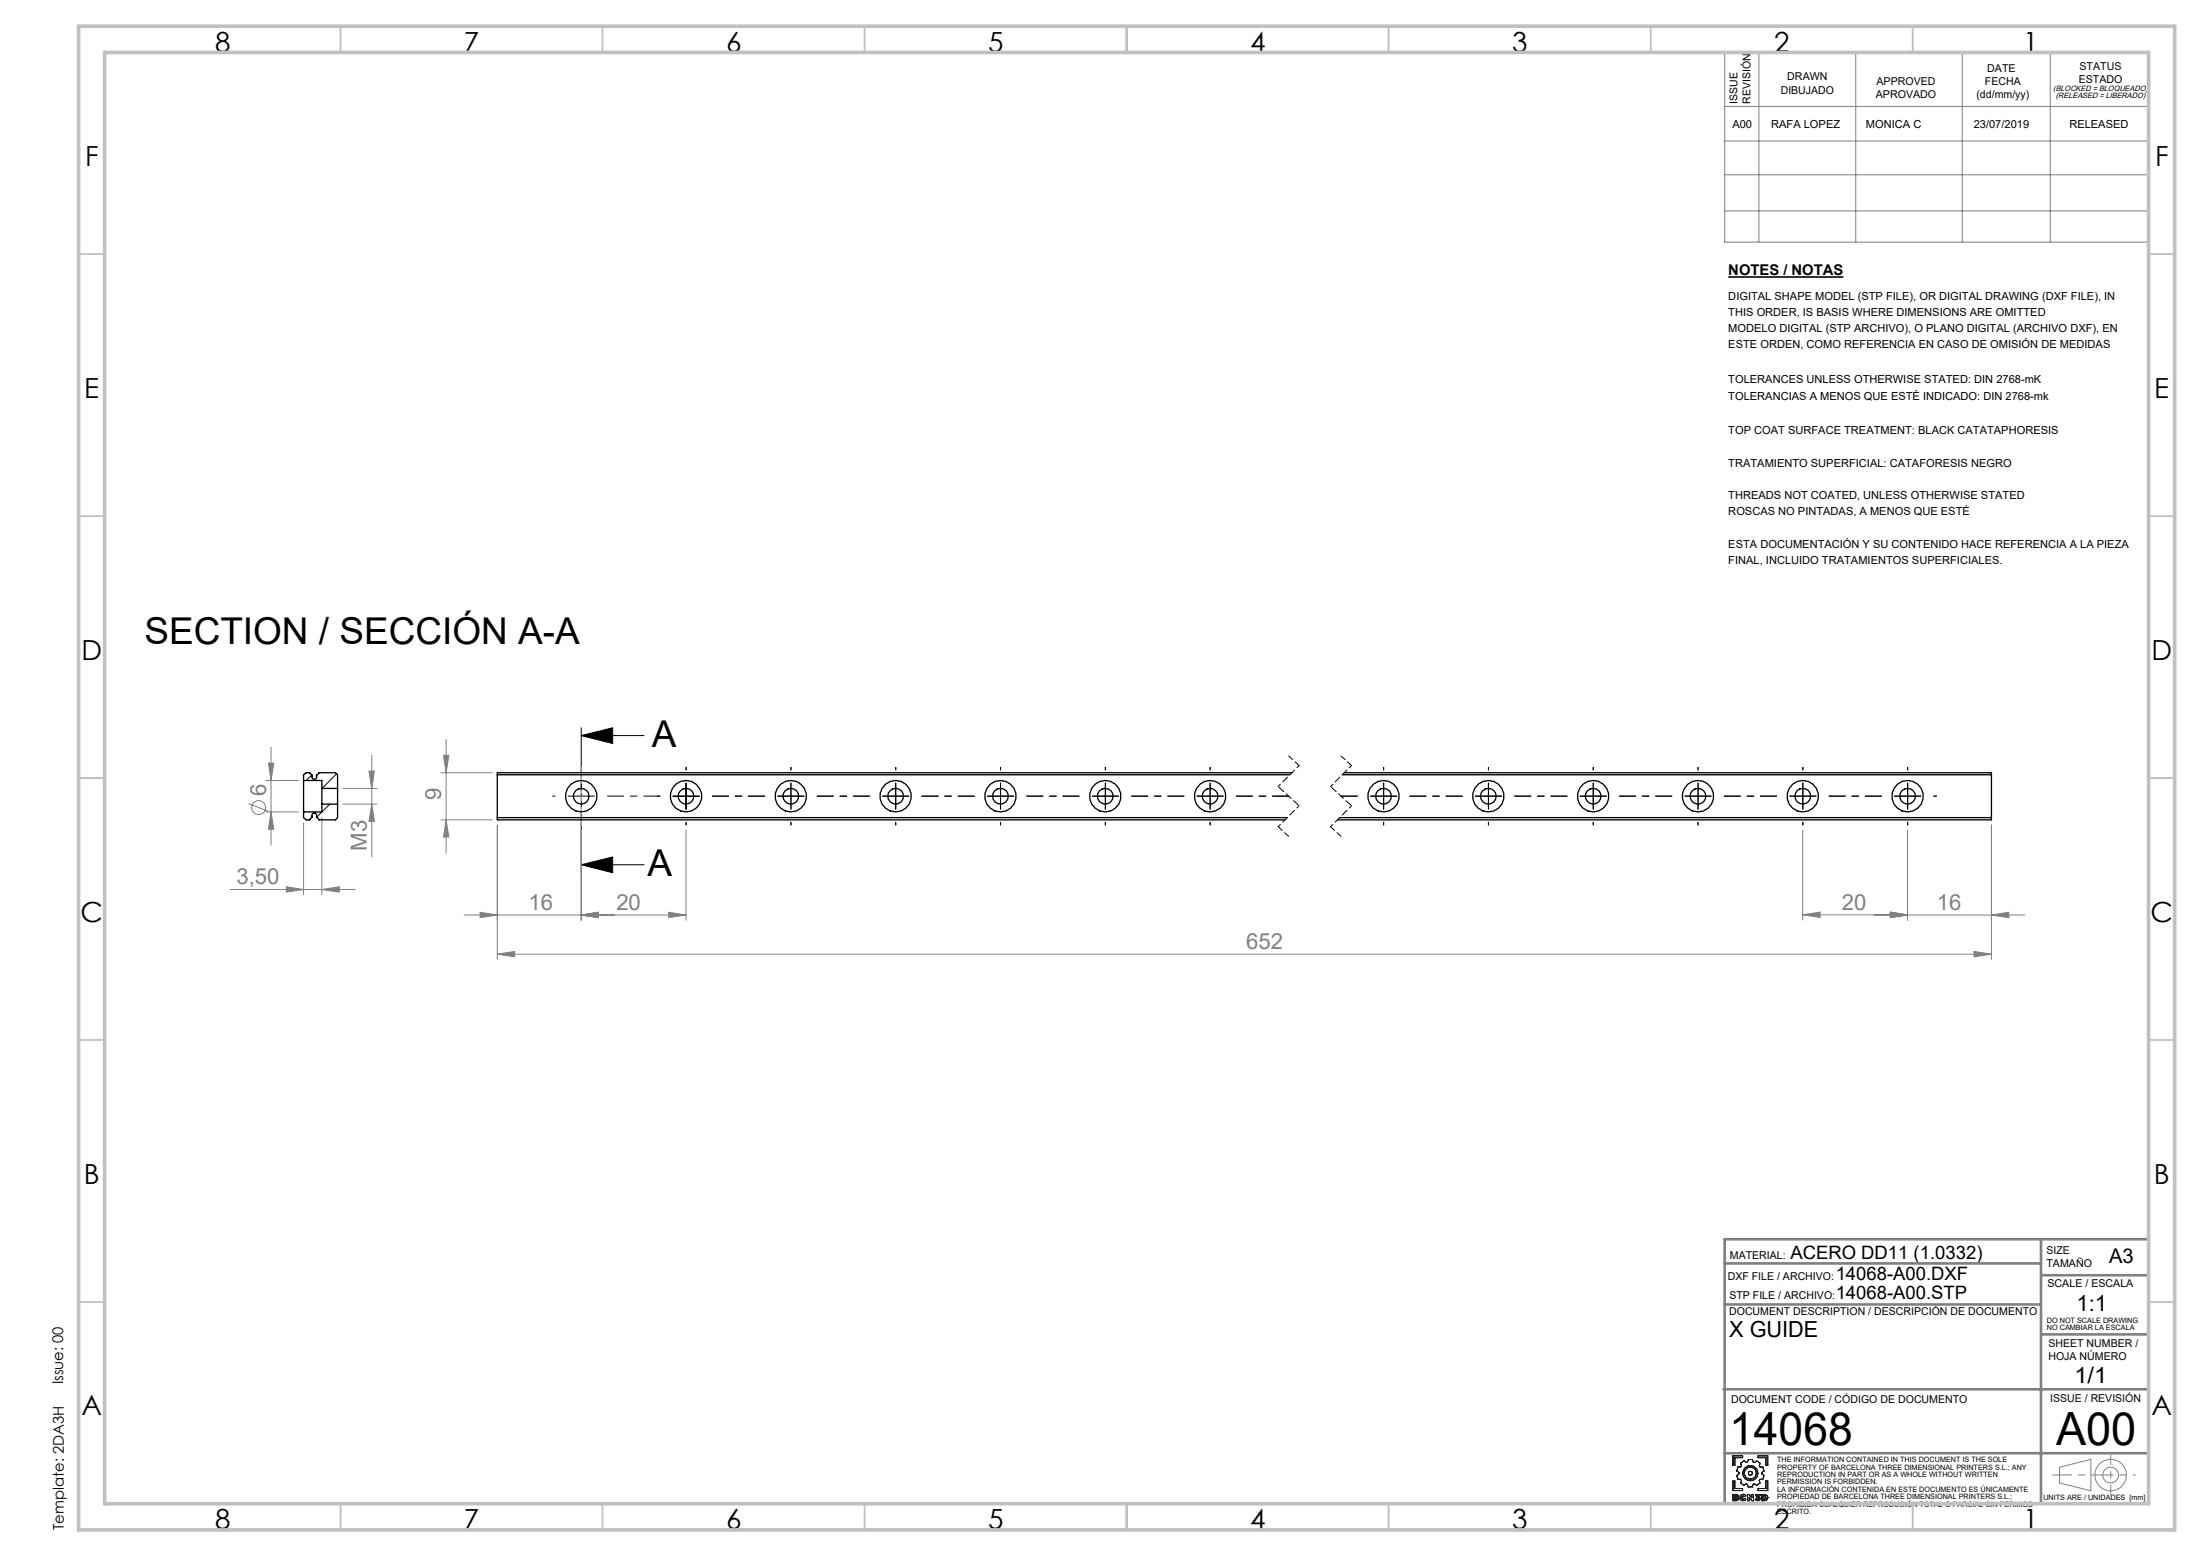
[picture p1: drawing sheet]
<svg xmlns="http://www.w3.org/2000/svg" width="420mm" height="297mm" viewBox="0 0 420 297" stroke-linecap="round" stroke-linejoin="round" font-family="sans-serif">
<path d="M329.8 52.9h22" fill="none" stroke="#000" stroke-width=".32"/>
<g fill="none" stroke="#808080" stroke-width=".19">
<path d="M329.1 10h80.9v36.2h-80.9zM335.6 10v36.2M354.1 10v36.2M374.4 10v36.2M391.2 10v36.2M329.1 20.3h80.9M329.1 26.9h80.9M329.1 33.4h80.9M329.1 40.2h80.9M47.4 153.4l3.9 1.5M50.7 149h6.2M50.7 155h6.2"/>
<path d="M51.2 145.7h1l-.5 3.3zM51.7 142.6v18.7M51.7 155l.5 3.3h-1zM57.9 157.1v13.7M61.4 156v14.8M65.4 150.5h6.5M65.4 153.5h6.5M70.4 147.2h1l-.5 3.3zM70.9 144.1v19.4M70.9 153.5l.5 3.3h-1zM84.1 147.5h9.8M84.1 156.5h9.8"/>
<path d="M84.6 144.2h1.1l-.6 3.3zM85.1 156.5l.6 3.3h-1.1zM85.1 141.1v21.7M94.9 157.5v25.6M110.9 158.5v17.1M130.9 158.5v17.1M344 158.5v17.1M364 158.5v17.1M380 157.5v25.6M43.9 169.8h23.9M54.6 169.3l3.3 .5-3.3 .5zM61.4 169.8l3.3-.5v1z"/>
<path d="M88.5 174.7h42.4M91.6 174.1l3.3 .6-3.3 .5zM110.9 174.7l3.3-.6v1.1zM127.6 174.1l3.3 .6-3.3 .5zM344 174.6l3.3-.5v1zM344 174.6h20M357.6 174.7h28.8M360.7 174.1l3.3 .6-3.3 .5zM360.7 174.1l3.3 .5-3.3 .5zM380 174.7l3.3-.6v1.1zM94.9 182.1l3.3-.5v1zM94.9 182.1h285.1"/>
<path d="M376.7 181.6l3.3 .5-3.3 .5zM393 280.1l6-1.6v6l-6-1.4z"/>
<circle cx="49.4" cy="154.2" r="1.34"/>
<circle cx="402.7" cy="281.6" r="3"/>
<circle cx="402.8" cy="281.5" r="1.49"/>
</g>
<path d="M110.9 138.9v12M110.9 140.4l6-1.5v3zM110.9 140.4h12M110.9 154.6v12M128.4 152h5M130.9 149.5v5M110.9 165.1l6-1.5v3zM110.9 165.1h12" fill="none" stroke="#000" stroke-width=".19"/>
<g fill="none" stroke="#191924" stroke-width=".19">
<path d="M330.7 277.9h1.8v.3h-1.5v1.5h-.3zM332.1 279.3l.7-.5 .4 .3 .3-.1 .1-.4h.8l.1 .4 .3 .1 .4-.3 .7 .5-.2 .5 .2 .2h.5l.2 .8-.4 .3v.2l.4 .3-.2 .8h-.5l-.2 .2 .1 .5-.6 .4-.4-.3-.3 .1-.1 .5h-.8l-.2-.5-.2-.1-.4 .3-.7-.4 .2-.5-.2-.2h-.5l-.2-.8 .4-.3v-.2l-.4-.3 .2-.8h.5l.2-.2zM335.5 277.9h1.8v1.8h-.3v-1.5h-1.5zM330.7 282.7h.3v1.4h1.5v.4h-1.8zM331 285.5l.4 .1-.4 .1zM331 286l.4 .1-.4 .1zM331.3 285.3l.3 .1 .1 .1M331.3 285.3h.2l.2 .2M331.3 285.3h-.6v1.2l.9-.1 .2-.3M331.4 285.6h.1M331.4 286.1h.1M331.7 285.5l-.2 .3 .3 .3"/>
<path d="M331.7 285.5h.1M331.8 286.1h.1M332 285.9l.2 .3 .4 .3 .6-.3M332 285.9l.1 .3 .2 .2a.69 .69 0 0 0 .9-.2M332 285.9h.1M332.4 285.9l.1 .2 .2 .1 .2-.2M332.4 285.9l.1 .2 .4-.1M332.4 285.9h.1M332.9 285.7l-.2-.2-.3 .1v.3M332.9 285.7l-.4-.1-.1 .3M332.9 286l.3 .2M333.2 285.5l-.5-.3-.5 .2-.2 .5"/>
<path d="M333.2 285.5a.67 .67 0 0 0-1.1 0l-.1 .4M333.2 285.5l-.3 .2M333.5 285.3h.3l.5 .6v-.6h.3v1.2h-.3l-.5-.7v.7h-.3zM335.1 286l.3 .2 .2-.1-.2 .1zM335.1 286l-.2 .2M335.5 284.1h1.5v-1.4h.3v1.8h-1.8zM335.6 286.1l-.4-.2v-.2l.3-.2h-.5v-.2h.8v.2l-.2 .2 .3 .4M335.6 286.1h.1M335.9 286.1l-.2 .3-.3 .1-.5-.3M335.9 286.1l-.2 .3-.4 .1-.4-.3M335.9 286.1h.1M336.2 285.3h.5l.5 .2 .2 .4-.3 .4-.9 .2z"/>
<path d="M336.6 285.5l.3 .1v.5h-.3zM337 285.9h.1M337.4 285.9h.1"/>
<circle cx="334" cy="281.2" r=".39"/>
<circle cx="334" cy="281.2" r="1.45"/>
<circle cx="334" cy="281.2" r="1.14"/>
</g>
<g fill="none" stroke="#000" stroke-width=".19" stroke-dasharray="15.2 1.3 1.3 1.3">
<path d="M105.9 152h-.5M110.9 152v-2.5M110.9 152h-2.5M110.9 152v2.5M110.9 152h2.5M110.9 147v-.5M110.9 157v.5M125.9 152h-.5M130.9 147v-.5M130.9 157v.5M150.9 152v-2.5M150.9 152h-2.5"/>
<path d="M150.9 152v2.5M150.9 152h2.5M150.9 147v-.5M150.9 157v.5M170.9 152v-2.5M170.9 152h-2.5M170.9 152v2.5M170.9 152h2.5M170.9 147v-.5M170.9 157v.5M190.9 152v-2.5M190.9 152h-2.5"/>
<path d="M190.9 152v2.5M190.9 152h2.5M190.9 147v-.5M190.9 157v.5M210.9 152v-2.5M210.9 152h-2.5M210.9 152v2.5M210.9 152h2.5M210.9 147v-.5M210.9 157v.5M230.9 152v-2.5M230.9 152h-2.5"/>
<path d="M230.9 152v2.5M230.9 152h2.5M230.9 147v-.5M230.9 157v.5M255.9 152h3.1M264 152v-2.5M264 152h-2.5M264 152v2.5M264 152h2.5M264 147v-.5M264 157v.5M284 152v-2.5"/>
<path d="M284 152h-2.5M284 152v2.5M284 152h2.5M284 147v-.5M284 157v.5M304 152v-2.5M304 152h-2.5M304 152v2.5M304 152h2.5M304 147v-.5M304 157v.5M324 152v-2.5"/>
<path d="M324 152h-2.5M324 152v2.5M324 152h2.5M324 147v-.5M324 157v.5M344 152v-2.5M344 152h-2.5M344 152v2.5M344 152h2.5M344 147v-.5M344 157v.5M364 152v-2.5"/>
<path d="M364 152h-2.5M364 152v2.5M364 152h2.5M364 147v-.5M364 157v.5M369 152h.5"/>
</g>
<path d="M115.9 152h10M135.9 152h10M155.9 152h10M175.9 152h10M195.9 152h10M215.9 152h10M269 152h10M289 152h10M309 152h10M329 152h10M349 152h10" fill="none" stroke="#000" stroke-width=".19" stroke-dasharray="15.2 1.3 1.3 1.3" stroke-dashoffset="12.1"/>
<path d="M235.9 152h10" fill="none" stroke="#000" stroke-width=".19" stroke-dasharray="15.2 1.3 1.3 1.3" stroke-dashoffset="12.2"/>
<path d="M243.9 157.8l2 1.8M245.9 144.3l2 1.8M253.9 157.8l2 1.8M255.9 144.3l2 1.8" fill="none" stroke="#000" stroke-width=".19" stroke-dasharray="1.3 .6" stroke-dashoffset=".2"/>
<path d="M247.9 146.1l-4 4M247.9 153.8l-4 4M257.9 146.1l-4 4M257.9 153.8l-4 4" fill="none" stroke="#000" stroke-width=".19" stroke-dasharray="1.3 .6" stroke-dashoffset=".7"/>
<path d="M243.9 150.1l4 3.7M253.9 150.1l4 3.7" fill="none" stroke="#000" stroke-width=".19" stroke-dasharray="1.3 .6" stroke-dashoffset="-.2"/>
<path d="M391.7 281.5h11.1" fill="none" stroke="#808080" stroke-width=".19" stroke-dasharray="15.2 1.3 1.3 1.3" stroke-dashoffset="11.6"/>
<path d="M402.8 281.5h4.7" fill="none" stroke="#808080" stroke-width=".19" stroke-dasharray="15.2 1.3 1.3 1.3" stroke-dashoffset="14.8"/>
<path d="M402.8 277.8v7.4" fill="none" stroke="#808080" stroke-width=".19" stroke-dasharray="15.2 1.3 1.3 1.3" stroke-dashoffset="13.4"/>
<path d="M329.1 236.5h80.9v50.5h-80.9zM389.5 236.5v50.5M329.1 249h60.4M329.1 241.2h60.4M389.5 243.4h20.5M389.5 254.7h20.5M328.9 265.2h81.1M329.1 277.4h80.9" fill="none" stroke="#808080" stroke-width=".5"/>
<g fill="none" stroke="#c0c0c0" stroke-width=".35">
<path d="M65 5v5M115 5v5M165 5v5M215 5v5M265 5v5M315 5v5M365 5v5M15 48.5h5M410 48.5h5M15 98.5h5M410 98.5h5M15 148.5h5"/>
<path d="M410 148.5h5M15 198.5h5M410 198.5h5M15 248.5h5M410 248.5h5M65 287v5M115 287v5M165 287v5M215 287v5M265 287v5M315 287v5M365 287v5"/>
</g>
<path d="M15 5h400v287h-400zM20 10h390v277h-390z" fill="none" stroke="#c0c0c0" stroke-width=".7"/>
<path d="M110.9 151.4v-5" fill="none" stroke="#c0c0c0" stroke-width=".19" stroke-dasharray="15.2 1.3 1.3 1.3" stroke-dashoffset="14.6"/>
<path d="M110.9 152v5.5" fill="none" stroke="#c0c0c0" stroke-width=".19" stroke-dasharray="15.2 1.3 1.3 1.3" stroke-dashoffset="14.4"/>
<path d="M110.9 140.4l6-1.5v3zM110.9 165.1l6-1.5v3z" fill="#000"/>
<g fill="#808080">
<path d="M380 174.7l3.3-.6v1.1zM360.7 174.1l3.3 .6-3.3 .5zM360.7 174.1l3.3 .5-3.3 .5zM344 174.6l3.3-.5v1z"/>
<path d="M54.6 169.3l3.3 .5-3.3 .5zM61.4 169.8l3.3-.5v1z"/>
<path d="M91.6 174.1l3.3 .6-3.3 .5zM110.9 174.7l3.3-.6v1.1zM110.9 174.7l3.3-.6v1.1zM127.6 174.1l3.3 .6-3.3 .5z"/>
<path d="M94.9 182.1l3.3-.5v1zM376.7 181.6l3.3 .5-3.3 .5z"/>
<path d="M51.2 145.7h1l-.5 3.3zM51.7 155l.5 3.3h-1zM70.4 147.2h1l-.5 3.3zM70.9 153.5l.5 3.3h-1z"/>
<path d="M84.6 144.2h1.1l-.6 3.3zM85.1 156.5l.6 3.3h-1.1z"/>
</g>
<g fill="none" stroke="#000" stroke-width=".25">
<path d="M57.9 149v6M57.9 149v-1.1l.5-.4 .7 .1a.73 .73 0 0 1 .4 .9 .49 .49 0 0 0 .7 .2 .49 .49 0 0 0 .2-.7l.5-.5h3.1l.4 .4v2.6M57.9 149h3.5v1.5M61.4 150.5v3M61.4 153.5v1.5h-3.5M61.4 150.5h3M61.4 153.5h3M64.4 150.5v3M64.4 153.5v2.6l-.4 .4-3.2-.1a.88 .88 0 0 1-.4-1 .49 .49 0 0 0-.7-.1 .49 .49 0 0 0-.2 .7l-.4 .5h-.7l-.5-.4v-1.1M94.9 147.9h151.2M94.9 156.1h150.7M246.6 147.5h-151.7v9h150.3"/>
<path d="M255.6 156.1h124.4M256.2 147.9h123.8M256.5 147.5h123.5v9h-124.8"/>
<circle cx="110.9" cy="152" r="1.49"/>
<circle cx="110.9" cy="152" r="3"/>
<circle cx="130.9" cy="152" r="1.5"/>
<circle cx="130.9" cy="152" r="3"/>
<circle cx="150.9" cy="152" r="2.99"/>
<circle cx="150.9" cy="152" r="1.5"/>
<circle cx="170.9" cy="152" r="2.99"/>
<circle cx="170.9" cy="152" r="1.5"/>
<circle cx="190.9" cy="152" r="3"/>
<circle cx="190.9" cy="152" r="1.5"/>
<circle cx="210.9" cy="152" r="3"/>
<circle cx="210.9" cy="152" r="1.5"/>
<circle cx="230.9" cy="152" r="3"/>
<circle cx="230.9" cy="152" r="1.5"/>
<circle cx="264" cy="152" r="2.99"/>
<circle cx="264" cy="152" r="1.5"/>
<circle cx="284" cy="152" r="2.99"/>
<circle cx="284" cy="152" r="1.5"/>
<circle cx="304" cy="152" r="2.99"/>
<circle cx="304" cy="152" r="1.5"/>
<circle cx="324" cy="152" r="3"/>
<circle cx="324" cy="152" r="1.5"/>
<circle cx="344" cy="152" r="3"/>
<circle cx="344" cy="152" r="1.5"/>
<circle cx="364" cy="152" r="3"/>
<circle cx="364" cy="152" r="1.5"/>
</g>
<path d="M59.5 147.9l-1 1.1M62.9 153.5l-2.5 2.5M64.2 147.7l-2.7 2.8" fill="none" stroke="#000" stroke-width=".19"/>
<g font-size="8.7">
<text x="330" y="275.9">14068</text>
<text x="392.3" y="275.9">A00</text>
</g>
<g font-size="7.1">
<text x="27.5" y="122.9">SECTION / SECCIÓN A-A</text>
<text x="124.4" y="142.6">A</text>
<text x="123.6" y="167.1">A</text>
</g>
<g font-size="5.3">
<text x="41" y="9.9">8</text>
<text x="88.5" y="9.9">7</text>
<text x="138.5" y="9.9">6</text>
<text x="188.5" y="9.9">5</text>
<text x="238.5" y="9.9">4</text>
<text x="288.5" y="9.9">3</text>
<text x="338.5" y="9.9">2</text>
<text x="386" y="9.9">1</text>
<text x="16.2" y="31.7">F</text>
<text x="411.2" y="31.7">F</text>
<text x="16.1" y="75.9">E</text>
<text x="411.1" y="75.9">E</text>
<text x="15.5" y="125.9">D</text>
<text x="410.5" y="125.9">D</text>
<text x="15.4" y="175.9">C</text>
<text x="410.4" y="175.9">C</text>
<text x="16" y="225.9">B</text>
<text x="411" y="225.9">B</text>
<text x="15.5" y="270.2">A</text>
<text x="410.5" y="270.2">A</text>
<text x="41" y="291.9">8</text>
<text x="88.5" y="291.9">7</text>
<text x="138.5" y="291.9">6</text>
<text x="188.5" y="291.9">5</text>
<text x="238.5" y="291.9">4</text>
<text x="288.5" y="291.9">3</text>
<text x="338.5" y="291.9">2</text>
<text x="386" y="291.9">1</text>
</g>
<g font-size="4.2" fill="#808080">
<text x="50.8" y="151.9" transform="rotate(-90 50.8 151.9)">6</text>
<text x="84.2" y="152.8" transform="rotate(-90 84.2 152.8)">9</text>
<text x="70" y="162.4" transform="rotate(-90 70 162.4)">M3</text>
<text x="45.1" y="168.8">3,50</text>
<text x="100.9" y="173.7">16</text>
<text x="117.6" y="173.7">20</text>
<text x="351.4" y="173.6">20</text>
<text x="369.6" y="173.7">16</text>
<text x="237.8" y="181.2">652</text>
</g>
<g font-size="4.2">
<text x="396.2" y="250.3">1:1</text>
<text x="330" y="255.2">X GUIDE</text>
<text x="395.8" y="264">1/1</text>
</g>
<text font-size="3.9" x="402.5" y="241.1">A3</text>
<g font-size="3.5">
<text x="341.7" y="240.4">ACERO DD11 (1.0332)</text>
<text x="350.3" y="244.3">14068-A00.DXF</text>
<text x="350.3" y="247.9">14068-A00.STP</text>
</g>
<g font-size="2.8">
<text x="329.8" y="52.6">NOTES / NOTAS</text>
<text x="12.1" y="264.2" transform="rotate(-90 12.1 264.2)">Issue: 00</text>
<text x="12.2" y="292" transform="rotate(-90 12.2 292)">Template: 2DA3H</text>
</g>
<g font-size="2.1">
<text x="339.8" y="17.9">DIBUJADO</text>
<text x="341.1" y="15.4">DRAWN</text>
<text x="358.1" y="16.3">APPROVED</text>
<text x="378.8" y="16.3">FECHA</text>
<text x="379.2" y="13.8">DATE</text>
<text x="396.7" y="15.8">ESTADO</text>
<text x="396.8" y="13.3">STATUS</text>
<text x="331.5" y="19.8" transform="rotate(-90 331.5 19.8)">ISSUE</text>
<text x="334" y="19.8" transform="rotate(-90 334 19.8)">REVISIÓN</text>
<text x="357.9" y="18.8">APROVADO</text>
<text x="377.1" y="18.8">(dd/mm/yy)</text>
<text x="330.6" y="24.3">A00</text>
<text x="338" y="24.3">RAFA LOPEZ</text>
<text x="356.1" y="24.3">MONICA C</text>
<text x="376.6" y="24.3">23/07/2019</text>
<text x="394.9" y="24.3">RELEASED</text>
<text x="329.8" y="57.2">DIGITAL SHAPE MODEL (STP FILE), OR DIGITAL DRAWING (DXF FILE), IN</text>
<text x="329.8" y="60.3">THIS ORDER, IS BASIS WHERE DIMENSIONS ARE OMITTED</text>
<text x="329.8" y="63.4">MODELO DIGITAL (STP ARCHIVO), O PLANO DIGITAL (ARCHIVO DXF), EN</text>
<text x="329.8" y="66.5">ESTE ORDEN, COMO REFERENCIA EN CASO DE OMISIÓN DE MEDIDAS</text>
<text x="329.8" y="73.2">TOLERANCES UNLESS OTHERWISE STATED: DIN 2768-mK</text>
<text x="329.8" y="76.3">TOLERANCIAS A MENOS QUE ESTÉ INDICADO: DIN 2768-mk</text>
<text x="329.8" y="82.8">TOP COAT SURFACE TREATMENT: BLACK CATATAPHORESIS</text>
<text x="329.8" y="89">TRATAMIENTO SUPERFICIAL: CATAFORESIS NEGRO</text>
<text x="329.8" y="95.3">THREADS NOT COATED, UNLESS OTHERWISE STATED</text>
<text x="329.8" y="98.4">ROSCAS NO PINTADAS, A MENOS QUE ESTÉ</text>
<text x="329.8" y="104.6">ESTA DOCUMENTACIÓN Y SU CONTENIDO HACE REFERENCIA A LA PIEZA</text>
<text x="329.8" y="107.7">FINAL, INCLUIDO TRATAMIENTOS SUPERFICIALES.</text>
<text x="390.5" y="239.4">SIZE</text>
<text x="329.7" y="244.3">DXF FILE / ARCHIVO:</text>
<text x="330.1" y="240.4">MATERIAL:</text>
<text x="390.5" y="241.9">TAMAÑO</text>
<text x="390.7" y="245.6">SCALE / ESCALA</text>
<text x="330" y="251">DOCUMENT DESCRIPTION / DESCRIPCIÓN DE DOCUMENTO</text>
<text x="330" y="247.9">STP FILE / ARCHIVO:</text>
<text x="390.9" y="257.1">SHEET NUMBER /</text>
<text x="390.9" y="259.6">HOJA NÚMERO</text>
<text x="330.3" y="267.7">DOCUMENT CODE / CÓDIGO DE DOCUMENTO</text>
<text x="391.2" y="267.5">ISSUE / REVISIÓN</text>
</g>
<g font-size="1.5">
<text x="391.8" y="17.4">(BLOCKED = BLOQUEADO)</text>
<text x="392.3" y="18.8">(RELEASED = LIBERADO)</text>
</g>
<g font-size="1.4">
<text x="390.6" y="252.5">DO NOT SCALE DRAWING</text>
<text x="390.6" y="253.9">NO CAMBIAR LA ESCALA</text>
<text x="339.1" y="279.1">THE INFORMATION CONTAINED IN THIS DOCUMENT IS THE SOLE</text>
<text x="339.1" y="280.5">PROPERTY OF BARCELONA THREE DIMENSIONAL PRINTERS S.L.; ANY</text>
<text x="339.1" y="281.9">REPRODUCTION IN PART OR AS A WHOLE WITHOUT WRITTEN</text>
<text x="339.1" y="283.3">PERMISSION IS FORBIDDEN.</text>
<text x="339.1" y="284.7">LA INFORMACIÓN CONTENIDA EN ESTE DOCUMENTO ES ÚNICAMENTE</text>
<text x="339.1" y="286.1">PROPIEDAD DE BARCELONA THREE DIMENSIONAL PRINTERS S.L.;</text>
<text x="339.1" y="287.6">PROHIBIDA CUALQUIER REPRODUCIÓN TOTAL O PARCIAL SIN PERMISO</text>
<text x="389.9" y="286.3">UNITS ARE / UNIDADES [mm]</text>
<text x="339.1" y="289">ESCRITO.</text>
</g>
</svg>
